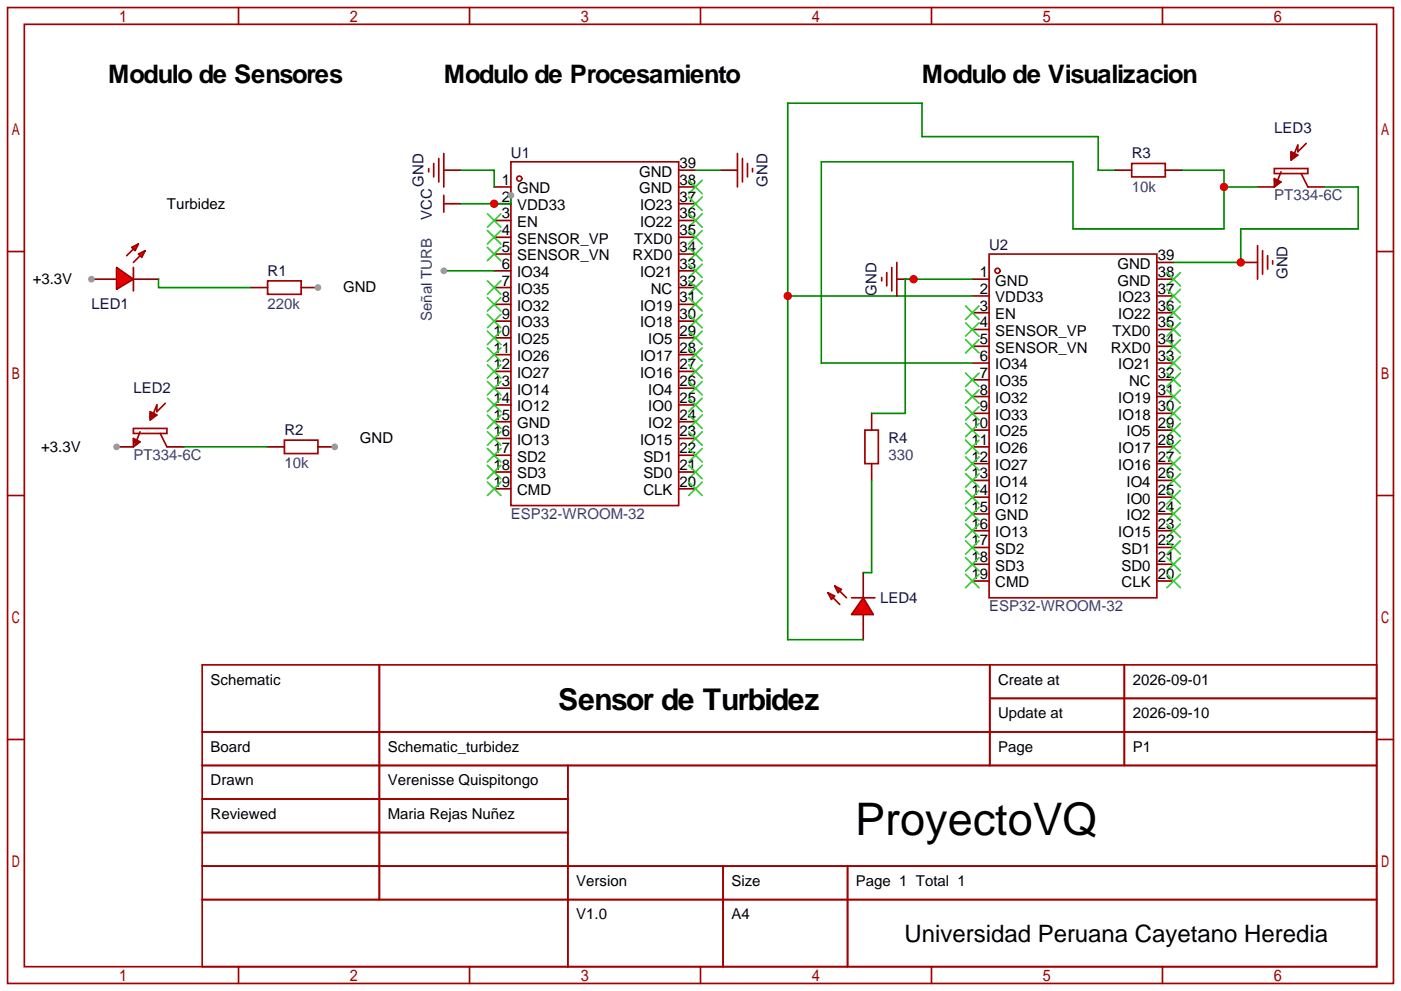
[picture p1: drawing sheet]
<svg xmlns="http://www.w3.org/2000/svg" width="212mm" height="150mm" viewBox="0 0 212 150" stroke-linecap="round" stroke-linejoin="round" font-family="sans-serif">
<g fill="none" stroke="#a10000" stroke-width=".25">
<path d="M1.1 1.1h209.8v147.9h-209.8zM3.7 3.7h204.7v142.7h-204.7zM36.1 1.1v2.6M71.1 1.1v2.6M106 1.1v2.6M141 1.1v2.6M176 1.1v2.6M1.1 38.1h2.6M77.3 24.5h25.4v52.1h-25.4zM149.7 38.5h25.4v52.1h-25.4zM208.4 38.1h2.5M1.1 75.1h2.6"/>
<path d="M208.4 75.1h2.5M1.1 112h2.6M30.6 100.7h177.8v45.7h-177.8zM30.6 110.9h177.8M30.6 116h177.8M57.4 100.7v35.6M86 116v30.4M149.8 100.7v15.3M149.8 105.8h58.6M170.2 100.7v15.3M208.4 112h2.5M30.6 121h55.4"/>
<path d="M30.6 131.2h177.8M30.6 126.1h55.4M30.6 136.3h177.8M109.5 131.2v15.2M128.3 131.2v15.2M36.1 146.4v2.6M71.1 146.4v2.6M106 146.4v2.6M141 146.4v2.6M176 146.4v2.6"/>
<circle cx="78.6" cy="27.1" r=".38"/>
<circle cx="151" cy="41" r=".38"/>
</g>
<g fill="none" stroke="#870000" stroke-width=".25">
<path d="M74.8 28.3h2.5M74.8 30.9h2.5M74.8 33.4h2.5M74.8 35.9h2.5M74.8 38.5h2.5M102.7 25.8h2.6M102.7 28.3h2.6M102.7 30.9h2.6M102.7 33.4h2.6M102.7 35.9h2.6M102.7 38.5h2.6M175.1 39.8h2.6"/>
<path d="M13.8 42.3h3.9M20.2 42.3h3.8M74.8 41h2.5M74.8 43.6h2.5M74.8 46.1h2.5M74.8 48.6h2.5M74.8 51.2h2.5M74.8 53.7h2.5M74.8 56.3h2.5M74.8 58.8h2.5M102.7 41h2.6M102.7 43.6h2.6"/>
<path d="M102.7 46.1h2.6M102.7 48.6h2.6M102.7 51.2h2.6M102.7 53.7h2.6M102.7 56.3h2.6M102.7 58.8h2.6M147.2 42.3h2.5M147.2 44.8h2.5M147.2 47.4h2.5M147.2 49.9h2.5M147.2 52.5h2.5M147.2 55h2.5"/>
<path d="M147.2 57.5h2.5M175.1 42.3h2.6M175.1 44.8h2.6M175.1 47.4h2.6M175.1 49.9h2.6M175.1 52.5h2.6M175.1 55h2.6M175.1 57.5h2.6M74.8 61.3h2.5M74.8 63.9h2.5M74.8 66.4h2.5M74.8 69h2.5"/>
<path d="M74.8 71.5h2.5M74.8 74h2.5M102.7 61.3h2.6M102.7 63.9h2.6M102.7 66.4h2.6M102.7 69h2.6M102.7 71.5h2.6M102.7 74h2.6M147.2 60.1h2.5M147.2 62.6h2.5M147.2 65.2h2.5M147.2 67.7h2.5"/>
<path d="M147.2 70.2h2.5M147.2 72.8h2.5M147.2 75.3h2.5M147.2 77.9h2.5M175.1 60.1h2.6M175.1 62.6h2.6M175.1 65.2h2.6M175.1 67.7h2.6M175.1 70.2h2.6M175.1 72.8h2.6M175.1 75.3h2.6M175.1 77.9h2.6"/>
<path d="M147.2 80.4h2.5M147.2 82.9h2.5M147.2 85.5h2.5M147.2 88h2.5M175.1 80.4h2.6M175.1 82.9h2.6M175.1 85.5h2.6M175.1 88h2.6"/>
</g>
<g fill="none" stroke="#3c3" stroke-width=".25">
<path d="M73.8 37.5l2 2M73.8 34.9l2 2.1M73.8 32.4l2 2M75.8 37.5l-2 2M75.8 34.9l-2 2.1M75.8 32.4l-2 2M104.3 27.3l2 2M104.3 29.8l2 2.1M104.3 32.4l2 2M104.3 34.9l2 2.1M104.3 37.5l2 2M106.3 27.3l-2 2"/>
<path d="M106.3 29.8l-2 2.1M106.3 32.4l-2 2M106.3 34.9l-2 2.1M106.3 37.5l-2 2M73.8 57.8l2 2M73.8 55.2l2 2.1M73.8 52.7l2 2M73.8 50.2l2 2M73.8 47.6l2 2.1M73.8 45.1l2 2M73.8 42.5l2 2.1M75.8 57.8l-2 2"/>
<path d="M75.8 55.2l-2 2.1M75.8 52.7l-2 2M75.8 50.2l-2 2M75.8 47.6l-2 2.1M75.8 45.1l-2 2M75.8 42.5l-2 2.1M104.3 40l2 2M104.3 42.5l2 2.1M104.3 45.1l2 2M104.3 47.6l2 2.1M104.3 50.2l2 2M104.3 52.7l2 2"/>
<path d="M104.3 55.2l2 2.1M104.3 57.8l2 2M106.3 40l-2 2M106.3 42.5l-2 2.1M106.3 45.1l-2 2M106.3 47.6l-2 2.1M106.3 50.2l-2 2M106.3 52.7l-2 2M106.3 55.2l-2 2.1M106.3 57.8l-2 2M146.2 59.1l2 2M146.2 56.5l2 2"/>
<path d="M146.2 51.4l2 2.1M146.2 48.9l2 2M146.2 46.4l2 2M148.2 59.1l-2 2M148.2 56.5l-2 2M148.2 51.4l-2 2.1M148.2 48.9l-2 2M148.2 46.4l-2 2M176.7 41.3l2 2M176.7 43.8l2 2M176.7 46.4l2 2M176.7 48.9l2 2"/>
<path d="M176.7 51.4l2 2.1M176.7 54l2 2M176.7 56.5l2 2M176.7 59.1l2 2M178.7 41.3l-2 2M178.7 43.8l-2 2M178.7 46.4l-2 2M178.7 48.9l-2 2M178.7 51.4l-2 2.1M178.7 54l-2 2M178.7 56.5l-2 2M178.7 59.1l-2 2"/>
<path d="M73.8 73l2 2.1M73.8 70.5l2 2M73.8 67.9l2 2.1M73.8 65.4l2 2M73.8 62.9l2 2M73.8 60.3l2 2.1M75.8 60.3l-2 2.1M75.8 62.9l-2 2M75.8 65.4l-2 2M75.8 67.9l-2 2.1M75.8 70.5l-2 2M75.8 73l-2 2.1"/>
<path d="M104.3 60.3l2 2.1M104.3 62.9l2 2M104.3 65.4l2 2M104.3 67.9l2 2.1M104.3 70.5l2 2M104.3 73l2 2.1M106.3 60.3l-2 2.1M106.3 62.9l-2 2M106.3 65.4l-2 2M106.3 67.9l-2 2.1M106.3 70.5l-2 2M106.3 73l-2 2.1"/>
<path d="M146.2 79.4l2 2M146.2 76.8l2 2.1M146.2 74.3l2 2M146.2 71.8l2 2M146.2 69.2l2 2M146.2 66.7l2 2M146.2 64.1l2 2.1M146.2 61.6l2 2M148.2 71.8l-2 2M148.2 76.8l-2 2.1M148.2 79.4l-2 2M148.2 74.3l-2 2"/>
<path d="M148.2 69.2l-2 2M148.2 66.7l-2 2M148.2 64.1l-2 2.1M148.2 61.6l-2 2M176.7 61.6l2 2M176.7 64.1l2 2.1M176.7 66.7l2 2M176.7 69.2l2 2M176.7 71.8l2 2M176.7 74.3l2 2M176.7 76.8l2 2.1M176.7 79.4l2 2"/>
<path d="M178.7 61.6l-2 2M178.7 64.1l-2 2.1M178.7 66.7l-2 2M178.7 69.2l-2 2M178.7 71.8l-2 2M178.7 74.3l-2 2M178.7 76.8l-2 2.1M178.7 79.4l-2 2M146.2 87l2 2M146.2 84.5l2 2M146.2 81.9l2 2M148.2 81.9l-2 2"/>
<path d="M148.2 84.5l-2 2M148.2 87l-2 2M176.7 81.9l2 2M176.7 84.5l2 2M176.7 87l2 2M178.7 81.9l-2 2M178.7 84.5l-2 2M178.7 87l-2 2"/>
</g>
<circle cx="13.8" cy="42.3" r=".51" fill="#999"/>
<path d="M20.2 40.5v3.6" fill="none" stroke="#a10000" stroke-width=".25"/>
<g fill="#f00" stroke="#a10000" stroke-width=".25">
<path d="M17.7 40.5l2.5 1.8-2.5 1.5z"/>
<path d="M19.9 37.5l1.1-.5-.6 1z"/>
<path d="M21 38.5l1-.5-.5 1z"/>
</g>
<path d="M20.2 37.7l-1 1M21.2 38.7l-1 1.1M128.9 90.6h3.6" fill="none" stroke="#a10000" stroke-width=".25"/>
<path d="M130.7 86.7v3.9M130.7 93.1v3.8" fill="none" stroke="#870000" stroke-width=".25"/>
<g fill="#f00" stroke="#a10000" stroke-width=".25">
<path d="M130.7 90.6l1.5 2.5h-3.3z"/>
<path d="M125.3 89.8l1.1 .5-.5 .5z"/>
<path d="M126.4 88.8l1 .5-.5 .5z"/>
</g>
<g fill="none" stroke="#a10000" stroke-width=".25">
<path d="M192.9 25.5h5.1v.8h-5.1zM192.9 27.1l1 .5-1 .7zM192.9 27.3l.5 .5M193.2 27.3l.5 .3-.5 .5zM193.2 27.6h.2M193.9 26l-.5 1.3M195.5 23l1 .5-1 .8zM195.5 23.2l.2 .3M195.7 23.7v-.5l.5 .3-.7 .5M196 23.5l-.5 .2M197 26.3l1 2M197.7 21.7l-1.2 1.3v-1l-.5 1.2"/>
<path d="M20.2 64.9h5.1v.8h-5.1zM20.2 66.4l1 .5-1 .8zM20.4 66.7l.6 .2-.6 .5zM20.4 66.9h.3M21.2 65.4l-.5 1.3M22.7 62.4l1 .5-1 .7zM23 63.1v-.5l.5 .3-.8 .5M23.2 62.9l-.5 .2M24.3 65.7l1 2M25 61.1l-1.3 1.3v-1.1l-.5 1.3M126.1 90.6l1 1M127.1 89.5l1 1.1"/>
</g>
<path d="M190.4 28.3h2.5M198 28.3h2.5M17.7 67.7h2.5" fill="none" stroke="#870000" stroke-width=".25"/>
<circle cx="17.7" cy="67.7" r=".51" fill="#999"/>
<path d="M45.6 43.6h2.5M25.3 67.7h2.5M132 62.6v2.6M132 70.2v2.6" fill="none" stroke="#870000" stroke-width=".25"/>
<path d="M40.5 42.5h5.1v2.1h-5.1zM20.2 66.7l.5 .5M22.7 62.6l.3 .3M130.9 65.2h2.1v5h-2.1z" fill="none" stroke="#a10000" stroke-width=".25"/>
<circle cx="48.1" cy="43.6" r=".51" fill="#999"/>
<path d="M168.8 25.8h2.5M176.4 25.8h2.5M38 43.6h2.5M48.1 67.7h2.6" fill="none" stroke="#870000" stroke-width=".25"/>
<path d="M171.3 24.8h5.1v2h-5.1zM43.1 66.7h5v2h-5z" fill="none" stroke="#a10000" stroke-width=".25"/>
<circle cx="50.7" cy="67.7" r=".51" fill="#999"/>
<path d="M40.5 67.7h2.6" fill="none" stroke="#870000" stroke-width=".25"/>
<path d="M168.8 25.8h-2.6v-5.1h-26.6v-5.1h-20.3v81.3h11.4M24 42.3v1.3h14M119.3 44.8h27.9M27.8 67.7h12.7M132 72.8v13.9h-1.3" fill="none" stroke="#008700" stroke-width=".25"/>
<circle cx="119.3" cy="44.8" r=".63" fill="#c00"/>
<path d="M178.9 25.8h6.4v8.9h-22.9v-10.2h-38.1v30.5h22.9M185.3 28.3h5.1" fill="none" stroke="#008700" stroke-width=".25"/>
<circle cx="185.3" cy="28.3" r=".63" fill="#c00"/>
<path d="M200.5 28.3h5.1v6.4h-17.8v5.1h-10.1" fill="none" stroke="#008700" stroke-width=".25"/>
<path d="M67.2 25.8h2.5M187.8 39.8h2.6" fill="none" stroke="#870000" stroke-width=".25"/>
<path d="M64.9 25.5v.5M65.7 24.8v2M66.4 24v3.6M67.2 23.2v5.1" fill="none" stroke="#a10000" stroke-width=".25"/>
<circle cx="187.8" cy="39.8" r=".63" fill="#c00"/>
<path d="M67.2 29.6v2.5M67.2 30.9h1.3M135.8 39.8v5M190.4 37.2v5.1M191.1 38v3.5M191.9 38.7v2.1M192.7 39.5v.5M133.5 42v.5M134.2 41.3v2M135 40.5v3.6" fill="none" stroke="#a10000" stroke-width=".25"/>
<path d="M68.5 30.9h1.2M135.8 42.3h2.5" fill="none" stroke="#870000" stroke-width=".25"/>
<path d="M69.7 25.8h5.1v2.5M77.3 29.6v1.3h-7.6" fill="none" stroke="#008700" stroke-width=".25"/>
<circle cx="74.8" cy="30.9" r=".63" fill="#c00"/>
<circle cx="77.3" cy="29.6" r=".51" fill="#999"/>
<path d="M147.2 42.3h-10.2v20.3h-5" fill="none" stroke="#008700" stroke-width=".25"/>
<circle cx="138.3" cy="42.3" r=".63" fill="#c00"/>
<path d="M67.2 41h7.6" fill="none" stroke="#008700" stroke-width=".25"/>
<circle cx="67.2" cy="41" r=".51" fill="#999"/>
<path d="M109.1 25.8h2.5" fill="none" stroke="#870000" stroke-width=".25"/>
<path d="M111.6 23.2v5.1M112.4 24v3.6M113.2 24.8v2M113.9 25.5v.5" fill="none" stroke="#a10000" stroke-width=".25"/>
<path d="M105.3 25.8h3.8" fill="none" stroke="#008700" stroke-width=".25"/>
<text font-size="6.8" x="129.5" y="126.4">ProyectoVQ</text>
<text font-size="4.5" x="84.5" y="107.5">Sensor de Turbidez</text>
<g font-size="3.9">
<text x="16.4" y="12.5">Modulo de Sensores</text>
<text x="67.2" y="12.5">Modulo de Procesamiento</text>
<text x="139.6" y="12.5">Modulo de Visualizacion</text>
</g>
<text font-size="3.6" x="136.9" y="142.6">Universidad Peruana Cayetano Heredia</text>
<g font-size="2.3" fill="#000080">
<text x="77.3" y="24">U1</text>
<text x="171.3" y="24">R3</text>
<text x="192.9" y="20.2">LED3</text>
<text x="64.1" y="28.3" transform="rotate(-90 64.1 28.3)">GND</text>
<text x="116.2" y="28.3" transform="rotate(-90 116.2 28.3)">GND</text>
<text x="65.4" y="33.3" transform="rotate(-90 65.4 33.3)">VCC</text>
<text x="40.5" y="41.7">R1</text>
<text x="149.7" y="37.9">U2</text>
<text x="13.8" y="46.8">LED1</text>
<text x="132.7" y="44.8" transform="rotate(-90 132.7 44.8)">GND</text>
<text x="194.9" y="42.3" transform="rotate(-90 194.9 42.3)">GND</text>
<text x="20.2" y="59.5">LED2</text>
<text x="43.1" y="65.9">R2</text>
<text x="134.5" y="67.1">R4</text>
<text x="133.2" y="91.3">LED4</text>
</g>
<g font-size="2.3">
<text x="76" y="28">1</text>
<text x="78.3" y="29.3">GND</text>
<text x="96.8" y="26.7">GND</text>
<text x="96.8" y="29.3">GND</text>
<text x="102.9" y="25.5">39</text>
<text x="102.9" y="28">38</text>
<text x="25.3" y="31.6">Turbidez</text>
<text x="76" y="35.6">4</text>
<text x="76" y="33.1">3</text>
<text x="76" y="30.6">2</text>
<text x="78.3" y="34.4">EN</text>
<text x="78.3" y="31.8">VDD33</text>
<text x="96.9" y="31.8">IO23</text>
<text x="96.9" y="34.4">IO22</text>
<text x="102.9" y="30.6">37</text>
<text x="102.9" y="33.1">36</text>
<text x="102.9" y="35.6">35</text>
<text x="76" y="40.7">6</text>
<text x="76" y="38.2">5</text>
<text x="78.3" y="42">IO34</text>
<text x="78.3" y="39.4">SENSOR_VN</text>
<text x="78.3" y="36.9">SENSOR_VP</text>
<text x="95.8" y="39.4">RXD0</text>
<text x="96" y="36.9">TXD0</text>
<text x="96.9" y="42">IO21</text>
<text x="102.9" y="38.2">34</text>
<text x="102.9" y="40.7">33</text>
<text x="148.3" y="42">1</text>
<text x="169.2" y="40.7">GND</text>
<text x="175.3" y="39.4">39</text>
<text x="175.3" y="42">38</text>
<text x="5" y="43">+3.3V</text>
<text x="51.9" y="44.3">GND</text>
<text x="76" y="45.8">8</text>
<text x="76" y="43.3">7</text>
<text x="78.3" y="47.1">IO32</text>
<text x="78.3" y="44.5">IO35</text>
<text x="96.9" y="47.1">IO19</text>
<text x="98.5" y="44.5">NC</text>
<text x="102.9" y="43.3">32</text>
<text x="102.9" y="45.8">31</text>
<text x="148.3" y="47.1">3</text>
<text x="148.3" y="44.5">2</text>
<text x="150.7" y="45.8">VDD33</text>
<text x="150.7" y="43.3">GND</text>
<text x="169.2" y="43.3">GND</text>
<text x="169.3" y="45.8">IO23</text>
<text x="175.3" y="44.5">37</text>
<text x="175.3" y="47.1">36</text>
<text x="74.7" y="53.4">11</text>
<text x="74.7" y="50.9">10</text>
<text x="76" y="48.3">9</text>
<text x="78.3" y="52.1">IO25</text>
<text x="78.3" y="49.6">IO33</text>
<text x="96.9" y="49.6">IO18</text>
<text x="98.1" y="52.1">IO5</text>
<text x="102.9" y="48.3">30</text>
<text x="102.9" y="50.9">29</text>
<text x="102.9" y="53.4">28</text>
<text x="148.3" y="52.1">5</text>
<text x="148.3" y="49.6">4</text>
<text x="150.7" y="53.4">SENSOR_VN</text>
<text x="150.7" y="50.9">SENSOR_VP</text>
<text x="150.7" y="48.3">EN</text>
<text x="168.1" y="53.4">RXD0</text>
<text x="168.4" y="50.9">TXD0</text>
<text x="169.3" y="48.3">IO22</text>
<text x="175.3" y="49.6">35</text>
<text x="175.3" y="52.1">34</text>
<text x="74.7" y="58.5">13</text>
<text x="74.7" y="56">12</text>
<text x="78.3" y="59.8">IO14</text>
<text x="78.3" y="57.2">IO27</text>
<text x="78.3" y="54.7">IO26</text>
<text x="96.9" y="54.7">IO17</text>
<text x="96.9" y="57.2">IO16</text>
<text x="98.1" y="59.8">IO4</text>
<text x="102.9" y="56">27</text>
<text x="102.9" y="58.5">26</text>
<text x="148.3" y="59.8">8</text>
<text x="148.3" y="57.2">7</text>
<text x="148.3" y="54.7">6</text>
<text x="150.7" y="58.5">IO35</text>
<text x="150.7" y="56">IO34</text>
<text x="169.3" y="56">IO21</text>
<text x="170.9" y="58.5">NC</text>
<text x="175.3" y="54.7">33</text>
<text x="175.3" y="57.2">32</text>
<text x="175.3" y="59.8">31</text>
<text x="74.7" y="63.6">15</text>
<text x="74.7" y="61">14</text>
<text x="78.3" y="64.8">GND</text>
<text x="78.3" y="62.3">IO12</text>
<text x="98.1" y="62.3">IO0</text>
<text x="98.1" y="64.8">IO2</text>
<text x="102.9" y="61">25</text>
<text x="102.9" y="63.6">24</text>
<text x="147.1" y="64.8">10</text>
<text x="148.3" y="62.3">9</text>
<text x="150.7" y="63.6">IO33</text>
<text x="150.7" y="61">IO32</text>
<text x="169.3" y="61">IO19</text>
<text x="169.3" y="63.6">IO18</text>
<text x="175.3" y="62.3">30</text>
<text x="175.3" y="64.8">29</text>
<text x="6.2" y="68.4">+3.3V</text>
<text x="54.5" y="67.1">GND</text>
<text x="74.7" y="71.2">18</text>
<text x="74.7" y="68.7">17</text>
<text x="74.7" y="66.1">16</text>
<text x="78.3" y="69.9">SD2</text>
<text x="78.3" y="67.4">IO13</text>
<text x="96.9" y="67.4">IO15</text>
<text x="97.4" y="69.9">SD1</text>
<text x="102.9" y="66.1">23</text>
<text x="102.9" y="68.7">22</text>
<text x="102.9" y="71.2">21</text>
<text x="147.1" y="69.9">12</text>
<text x="147.1" y="67.4">11</text>
<text x="150.7" y="71.2">IO27</text>
<text x="150.7" y="68.7">IO26</text>
<text x="150.7" y="66.1">IO25</text>
<text x="169.3" y="68.7">IO17</text>
<text x="169.3" y="71.2">IO16</text>
<text x="170.5" y="66.1">IO5</text>
<text x="175.3" y="67.4">28</text>
<text x="175.3" y="69.9">27</text>
<text x="74.7" y="73.7">19</text>
<text x="78.3" y="75">CMD</text>
<text x="78.3" y="72.5">SD3</text>
<text x="97.4" y="72.5">SD0</text>
<text x="97.4" y="75">CLK</text>
<text x="102.9" y="73.7">20</text>
<text x="147.1" y="77.5">15</text>
<text x="147.1" y="75">14</text>
<text x="147.1" y="72.5">13</text>
<text x="150.7" y="76.3">IO12</text>
<text x="150.7" y="73.7">IO14</text>
<text x="170.5" y="73.7">IO4</text>
<text x="170.5" y="76.3">IO0</text>
<text x="175.3" y="72.5">26</text>
<text x="175.3" y="75">25</text>
<text x="175.3" y="77.5">24</text>
<text x="147.1" y="82.6">17</text>
<text x="147.1" y="80.1">16</text>
<text x="150.7" y="83.9">SD2</text>
<text x="150.7" y="81.4">IO13</text>
<text x="150.7" y="78.8">GND</text>
<text x="169.3" y="81.4">IO15</text>
<text x="169.8" y="83.9">SD1</text>
<text x="170.5" y="78.8">IO2</text>
<text x="175.3" y="80.1">23</text>
<text x="175.3" y="82.6">22</text>
<text x="147.1" y="87.7">19</text>
<text x="147.1" y="85.2">18</text>
<text x="150.7" y="89">CMD</text>
<text x="150.7" y="86.4">SD3</text>
<text x="169.8" y="86.4">SD0</text>
<text x="169.8" y="89">CLK</text>
<text x="175.3" y="85.2">21</text>
<text x="175.3" y="87.7">20</text>
<text x="31.9" y="103.7">Schematic</text>
<text x="151.1" y="103.7">Create at</text>
<text x="171.5" y="103.7">2026-09-01</text>
<text x="31.9" y="113.9">Board</text>
<text x="58.7" y="113.9">Schematic_turbidez</text>
<text x="151.1" y="108.8">Update at</text>
<text x="151.1" y="113.9">Page</text>
<text x="171.5" y="108.8">2026-09-10</text>
<text x="171.5" y="113.9">P1</text>
<text x="31.9" y="118.9">Drawn</text>
<text x="58.7" y="118.9">Verenisse Quispitongo</text>
<text x="31.9" y="124">Reviewed</text>
<text x="58.7" y="124">Maria Rejas Nuñez</text>
<text x="87.2" y="134.2">Version</text>
<text x="110.7" y="134.2">Size</text>
<text x="129.6" y="134.2">Page 1 Total 1</text>
<text x="87.2" y="139.3">V1.0</text>
<text x="110.7" y="139.3">A4</text>
</g>
<g font-size="2.3" fill="#00f">
<text x="171.3" y="29">10k</text>
<text x="192.9" y="30.3">PT334-6C</text>
<text x="40.5" y="46.8">220k</text>
<text x="65.4" y="48.6" transform="rotate(-90 65.4 48.6)">Señal TURB</text>
<text x="20.2" y="69.7">PT334-6C</text>
<text x="43.1" y="71">10k</text>
<text x="134.5" y="69.7">330</text>
<text x="77.3" y="78.6">ESP32-WROOM-32</text>
<text x="149.7" y="92.5">ESP32-WROOM-32</text>
</g>
</svg>
